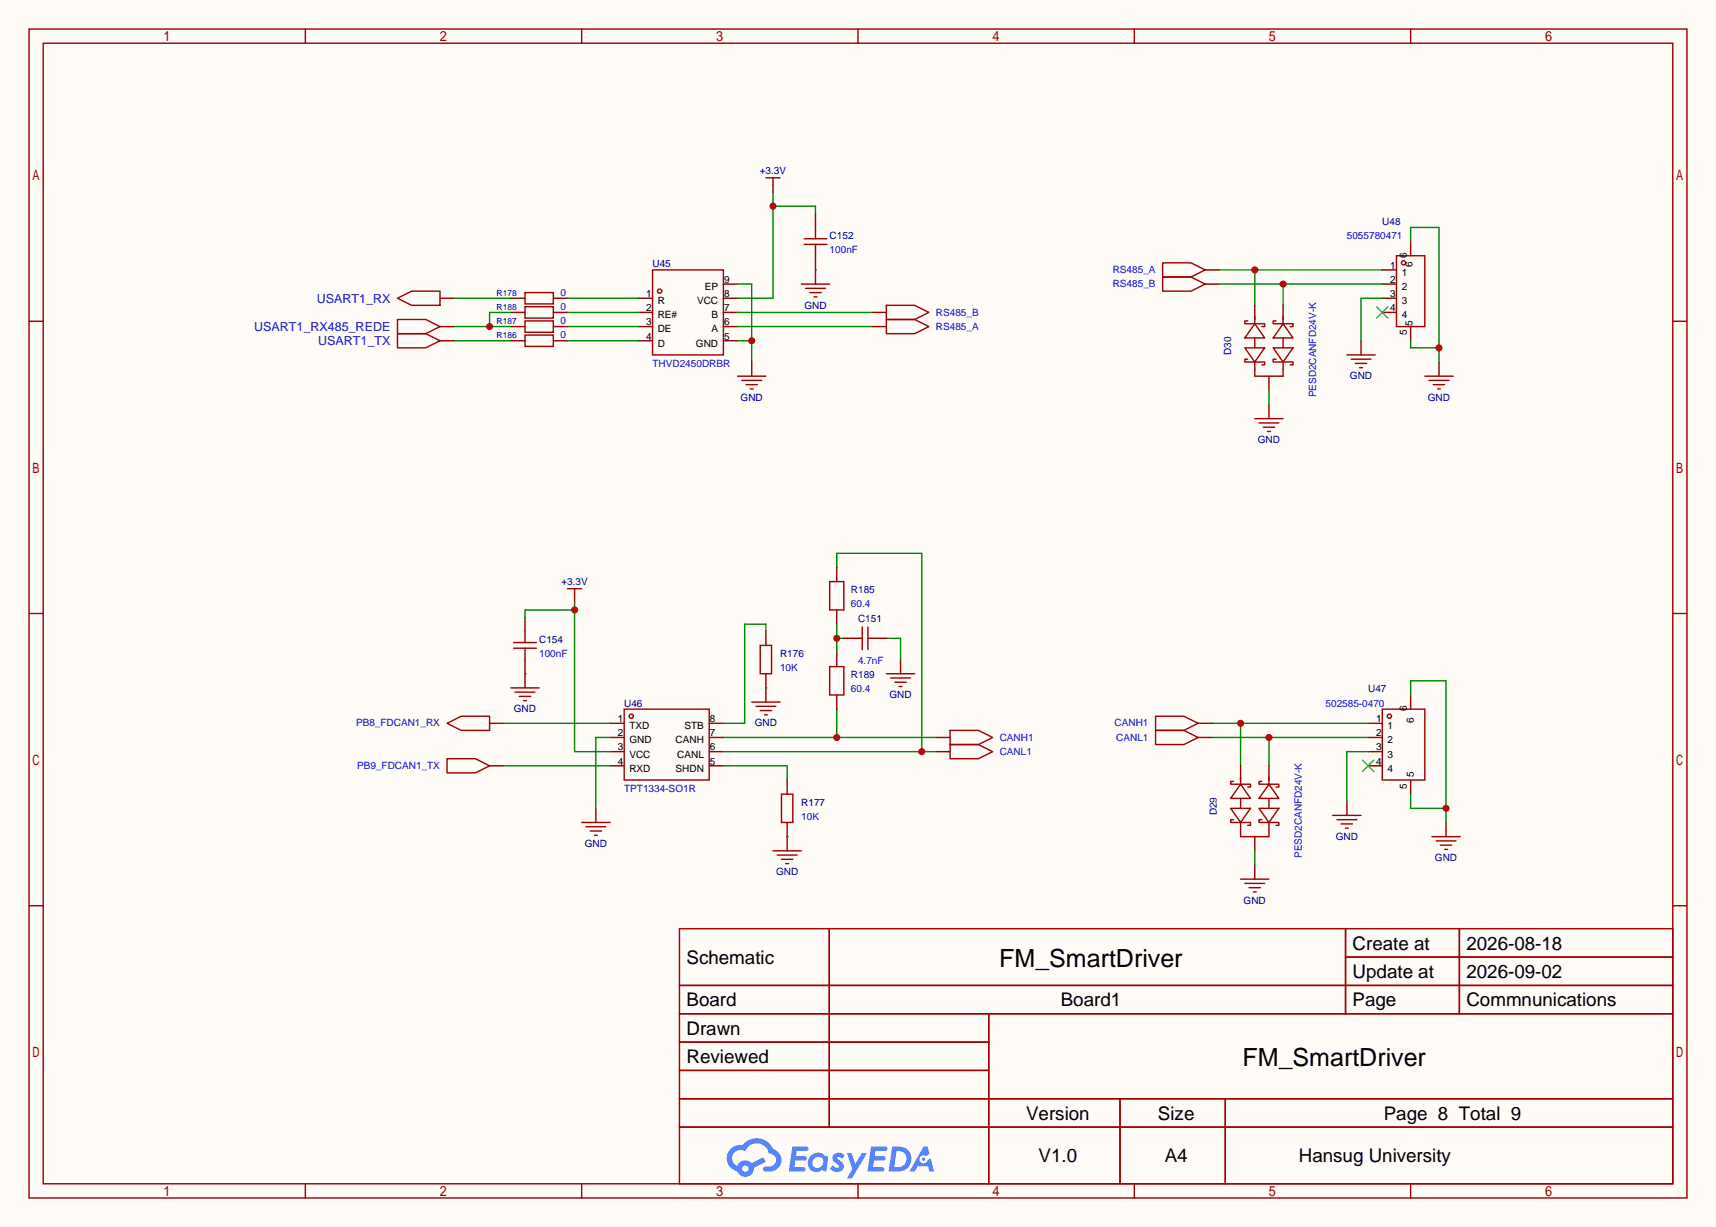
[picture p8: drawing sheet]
<svg xmlns="http://www.w3.org/2000/svg" width="308mm" height="220mm" viewBox="0 0 308 220" stroke-linecap="round" stroke-linejoin="round" font-family="sans-serif">
<path d="M0 0h307.6v220h-307.6z" fill="#fffcf7"/>
<g fill="none" stroke="#a10000" stroke-width=".25">
<path d="M5.2 5.2h297.2v209.6h-297.2zM7.7 7.7h292.1v204.5h-292.1zM54.7 5.2v2.5M104.3 5.2v2.5M153.8 5.2v2.5M203.3 5.2v2.5M252.9 5.2v2.5M5.2 57.6h2.5M299.8 57.6h2.6M5.2 110h2.5M299.8 110h2.6M5.2 162.4h2.5"/>
<path d="M121.8 166.5h178v45.7h-178zM121.8 176.7h178M148.7 166.5v35.6M241.2 166.5v15.2M241.2 171.6h58.6M261.6 166.5v15.2M299.8 162.4h2.6M121.8 181.7h178M121.8 186.8h55.4M121.8 197h178M121.8 191.9h55.4M177.2 181.7v30.5"/>
<path d="M200.8 197v15.2M219.6 197v15.2M54.7 212.2v2.6M104.3 212.2v2.6M121.8 202.1h178M153.8 212.2v2.6M203.3 212.2v2.6M252.9 212.2v2.6"/>
</g>
<g fill="#5487ff">
<path d="M149.5 206.9a1.3 1.3 0 0 1 1.9 .3l-.4 .6a.54 .54 0 0 0-1-.2l.2 .2a1.58 1.58 0 0 1 1 1.5 1.43 1.43 0 0 1-2.4 .2l.5-.6a.64 .64 0 0 0 .5 .5 .64 .64 0 0 0 .6-.3l-.1-.3a1.6 1.6 0 0 1-1.1-1.5z"/>
<path d="M151.8 206.7h.8l.7 2 1.2-2h.9l-2.7 4.5h-.9l1-1.6z"/>
<path d="M142 205.5h1.7a1.31 1.31 0 0 1 1.2 .2 .4 .4 0 0 1-.3 .6h-1.8l-.1 1h1.6a.4 .4 0 0 1 .3 .4 .4 .4 0 0 1-.4 .4h-1.6l-.2 1.2 .8-.1a1.23 1.23 0 0 1 1.2 .2 .39 .39 0 0 1-.4 .6h-2.6z"/>
<path d="M156.1 205.5h1.7a1.32 1.32 0 0 1 1.2 .2 .39 .39 0 0 1-.3 .6h-1.8l-.1 1h1.6a.4 .4 0 0 1 .4 .4 .4 .4 0 0 1-.5 .4h-1.6l-.2 1.1h.8a1.23 1.23 0 0 1 1.2 .2 .39 .39 0 0 1-.4 .6h-2.6z"/>
<path d="M165.5 205.6h.8l.3 1.3-.6 .3a.75 .75 0 0 0-1.1 .3 .75 .75 0 0 0 .5 1.1 .75 .75 0 0 0 .9-.7l.5-.3 .6 2.4h-.8l-.3-.9h-1.8l-.5 .9h-1z"/>
<path d="M159.9 205.6l-.6 4.4h1.4a2.27 2.27 0 0 0 2.7-2.3 2.27 2.27 0 0 0-2.7-2.1zM160.7 206.3a1.5 1.5 0 0 1 1.8 1.6 1.5 1.5 0 0 1-1.9 1.3h-.3z"/>
<path d="M145.4 207.2a1.62 1.62 0 0 0-.4 2.1 1.62 1.62 0 0 0 2 .6l.3-.2 .4 .2 .4 .1 .3-2.4-.1-.3-.5-.1a1.58 1.58 0 0 0-2.4 0zM146 207.7a.98 .98 0 0 1 1.5 .2 .98 .98 0 0 1-.6 1.4 .94 .94 0 0 1-1.2-.4 .94 .94 0 0 1 .3-1.2z"/>
<path d="M131 206a2.37 2.37 0 0 0 1.1 4 1.54 1.54 0 0 0 1.8 1 1.54 1.54 0 0 0 1.2-1.6l2.2-1.1-.5-.8-2.1 1a1.57 1.57 0 0 0-2.6 .5 1.5 1.5 0 0 1-.7-2.1 1.5 1.5 0 0 1 2.2-.5 2.23 2.23 0 0 1 2.3-1.4 2.23 2.23 0 0 1 2 1.8 1.16 1.16 0 0 1 1.2 1.1 1.16 1.16 0 0 1-1.1 1.2h-.7a.47 .47 0 0 0-.5 .4 .47 .47 0 0 0 .4 .5 2.23 2.23 0 0 0 2.2-.6 2.23 2.23 0 0 0 .5-2.3 2.16 2.16 0 0 0-1.3-1.1 3.2 3.2 0 0 0-5.5-.7l-1.1 .1zM133 209.5a.6 .6 0 0 1 1.2 0 .6 .6 0 0 1-1.2 0z"/>
<circle cx="165.6" cy="207.8" r=".28"/>
</g>
<path d="M114.4 53.5h2.6M114.4 56h2.6M114.4 58.5h2.6M129.7 50.9h2.5M129.7 53.5h2.5M129.7 56h2.5M129.7 58.5h2.5M114.4 61.1h2.6M129.7 61.1h2.5" fill="none" stroke="#870000" stroke-width=".25"/>
<g fill="none" stroke="#a10000" stroke-width=".25">
<path d="M117 48.4h12.7v15.2h-12.7z"/>
<circle cx="118.2" cy="52.2" r=".38"/>
</g>
<path d="M138.6 34.4v19.1h-6.4M138.6 37h7.6v1.2" fill="none" stroke="#008700" stroke-width=".25"/>
<circle cx="138.6" cy="37" r=".63" fill="#c00"/>
<path d="M132.2 50.9h2.5v14M132.2 61.1h2.5" fill="none" stroke="#008700" stroke-width=".25"/>
<circle cx="134.7" cy="61.1" r=".63" fill="#c00"/>
<g fill="none" stroke="#870000" stroke-width=".25">
<path d="M138.6 33.1v1.3M146.2 38.2v2.6M78.9 58.5h2.5M146.2 45.8v5.1M78.9 61.1h2.5M134.7 64.9v2.5M227.5 72.5v2.6M244 61.1v2.5M257.9 64.9v2.5M94.1 110.6v2.6M94.1 118.2v5.1M103 106.8v1.3"/>
<path d="M137.3 113.2v2.5M161.4 118.2v2.6M109.3 129.7h2.6M109.3 132.2h2.6M109.3 134.7h2.6M109.3 137.3h2.6M127.1 129.7h2.6M127.1 132.2h2.6M127.1 134.7h2.6M127.1 137.3h2.6M137.3 120.8v5.1M141.1 139.8v2.6"/>
<path d="M106.8 144.9v2.5M141.1 147.4v5.1M224.9 155.1v2.5M241.4 143.6v2.6M259.2 147.4v2.6"/>
</g>
<g fill="none" stroke="#a10000" stroke-width=".25">
<path d="M137.3 31.9h2.5M138.6 31.9v1.2M71.2 57.3h5.1l2.6 1.2-2.6 1.3h-5.1zM71.2 59.8h5.1l2.6 1.3-2.6 1.3h-5.1zM143.6 50.9h5.1M144.1 43.8h4.1M144.1 42.8h4.1M144.4 51.7h3.6M145.2 52.5h2M145.9 53.2h.5M146.2 40.8v2M146.2 43.8v2"/>
<path d="M132.2 67.4h5.1M133 68.2h3.5M133.7 69h2.1M134.5 69.7h.5M224.9 75.1h5.1M225.7 75.8h3.5M226.4 76.6h2.1M227.2 77.3h.5M241.4 63.6h5.1M242.2 64.4h3.5M243 65.2h2M243.7 65.9h.5"/>
<path d="M255.4 67.4h5.1M256.2 68.2h3.5M256.9 69h2.1M257.7 69.7h.5M92.1 116.2h4M92.1 115.2h4M94.1 113.2v2M94.1 116.2v2M101.7 105.5h2.6M103 105.5v1.3M136.3 115.7h2v5.1h-2zM91.6 123.3h5"/>
<path d="M92.3 124.1h3.6M93.1 124.8h2M93.9 125.6h.5M111.9 127.1h15.2v12.7h-15.2zM134.7 125.9h5.1M135.5 126.6h3.6M136.3 127.4h2M137 128.1h.5M158.9 120.8h5.1M159.6 121.5h3.6M160.4 122.3h2M161.2 123.1h.5"/>
<path d="M104.3 147.4h5M105 148.2h3.6M105.8 149h2M106.6 149.7h.5M138.6 152.5h5M139.3 153.3h3.6M140.1 142.4h2v5h-2zM140.1 154.1h2M140.8 154.8h.6M222.4 157.6h5.1M223.1 158.4h3.6M223.9 159.1h2"/>
<path d="M224.7 159.9h.5M238.9 146.2h5.1M239.6 146.9h3.6M240.4 147.7h2M241.2 148.5h.5M256.7 150h5M257.4 150.7h3.6M258.2 151.5h2M259 152.3h.5"/>
<circle cx="113.2" cy="128.4" r=".38"/>
</g>
<path d="M146.2 48.4h.1M103 108.1v26.6h6.3M103 109.3h-8.9v1.3M94.1 120.8h.1M109.3 132.2h-2.5v12.7" fill="none" stroke="#008700" stroke-width=".25"/>
<circle cx="103" cy="109.3" r=".63" fill="#c00"/>
<path d="M87.8 137.3h2.5M87.8 129.7h2.5M167.8 134.7h2.5M167.8 132.2h2.5" fill="none" stroke="#870000" stroke-width=".25"/>
<path d="M80.1 136h5.1l2.6 1.3-2.6 1.3h-5.1zM80.1 129.7l2.6-1.3h5.1v2.5h-5.1zM170.3 133.5h5.1l2.5 1.2-2.5 1.3h-5.1zM170.3 130.9h5.1l2.5 1.3-2.5 1.3h-5.1z" fill="none" stroke="#a10000" stroke-width=".25"/>
<path d="M137.3 113.2v-1.3h-3.8v17.8h-3.8M90.3 129.7h19M90.3 137.3h19M129.7 137.3h11.4v2.5M129.7 132.2h38.1M137.3 123.3h.1M150 127.1v5.1M141.1 150h.1" fill="none" stroke="#008700" stroke-width=".25"/>
<circle cx="150" cy="132.2" r=".63" fill="#c00"/>
<path d="M150 101.7v-2.5h15.2v35.5M129.7 134.7h38.1" fill="none" stroke="#008700" stroke-width=".25"/>
<circle cx="165.2" cy="134.7" r=".63" fill="#c00"/>
<path d="M78.9 53.5h2.5M91.6 53.5h2.5M91.6 56h2.5M91.6 58.5h2.5M99.2 53.5h2.5M99.2 56h2.5M99.2 58.5h2.5M91.6 61.1h2.5M99.2 61.1h2.5" fill="none" stroke="#870000" stroke-width=".25"/>
<path d="M71.2 53.5l2.6-1.3h5.1v2.5h-5.1zM94.1 52.5h5.1v2h-5.1zM94.1 55h5.1v2h-5.1zM94.1 57.5h5.1v2.1h-5.1zM94.1 60.1h5.1v2h-5.1z" fill="none" stroke="#a10000" stroke-width=".25"/>
<path d="M81.4 53.5h10.2M81.4 58.5h10.2M91.6 56h-3.8v2.5M101.7 53.5h12.7M101.7 58.5h12.7M101.7 56h12.7M81.4 61.1h10.2M101.7 61.1h12.7" fill="none" stroke="#008700" stroke-width=".25"/>
<circle cx="87.8" cy="58.5" r=".63" fill="#c00"/>
<path d="M132.2 58.5h24.1M132.2 56h24.1M217.3 129.7h27.9M222.4 129.7v7.6" fill="none" stroke="#008700" stroke-width=".25"/>
<path d="M156.3 56h2.6M156.3 58.5h2.6M245.2 129.7h2.6M245.2 132.2h2.6M245.2 134.7h2.6M245.2 137.3h2.6M252.9 124.6v2.5M252.9 139.8v2.6" fill="none" stroke="#870000" stroke-width=".25"/>
<g fill="none" stroke="#a10000" stroke-width=".25">
<path d="M158.9 54.7h5.1l2.5 1.3-2.5 1.3h-5.1zM158.9 57.3h5.1l2.5 1.2-2.5 1.3h-5.1zM247.8 127.1h7.6v12.7h-7.6z"/>
<circle cx="249" cy="128.4" r=".38"/>
</g>
<path d="M244.2 136.3l2.1 2M246.3 136.3l-2.1 2" fill="none" stroke="#3c3" stroke-width=".25"/>
<circle cx="222.4" cy="129.7" r=".63" fill="#c00"/>
<path d="M216 48.4h2.6M216 50.9h2.6M214.8 129.7h2.5M214.8 132.2h2.5" fill="none" stroke="#870000" stroke-width=".25"/>
<path d="M208.4 47.1h5.1l2.5 1.3-2.5 1.3h-5.1zM208.4 49.7h5.1l2.5 1.2-2.5 1.3h-5.1zM207.1 128.4h5.1l2.6 1.3-2.6 1.2h-5.1zM207.1 130.9h5.1l2.6 1.3-2.6 1.3h-5.1z" fill="none" stroke="#a10000" stroke-width=".25"/>
<path d="M217.3 132.2h27.9M227.5 132.2v5.1" fill="none" stroke="#008700" stroke-width=".25"/>
<circle cx="227.5" cy="132.2" r=".63" fill="#c00"/>
<path d="M245.2 134.7h-3.8v8.9M252.9 124.6v-2.6h6.3v25.4M252.9 142.4v2.5h6.3" fill="none" stroke="#008700" stroke-width=".25"/>
<circle cx="259.2" cy="144.9" r=".63" fill="#c00"/>
<g fill="none" stroke="#a10000" stroke-width=".25">
<path d="M250.3 45.8h5.1v12.7h-5.1z"/>
<circle cx="251.6" cy="47.1" r=".38"/>
</g>
<path d="M247.8 48.4h2.5M247.8 50.9h2.5M247.8 53.5h2.5M247.8 56h2.5M252.9 43.3v2.5M252.9 58.5v2.6" fill="none" stroke="#870000" stroke-width=".25"/>
<path d="M246.8 55l2 2M248.8 55l-2 2" fill="none" stroke="#3c3" stroke-width=".25"/>
<path d="M252.9 43.3v-2.5h5v24.1M252.9 61.1v1.3h5" fill="none" stroke="#008700" stroke-width=".25"/>
<circle cx="257.9" cy="62.4" r=".63" fill="#c00"/>
<path d="M218.6 48.4h29.2M224.9 48.4v6.3" fill="none" stroke="#008700" stroke-width=".25"/>
<circle cx="224.9" cy="48.4" r=".63" fill="#c00"/>
<path d="M218.6 50.9h29.2M230 50.9v3.8" fill="none" stroke="#008700" stroke-width=".25"/>
<circle cx="230" cy="50.9" r=".63" fill="#c00"/>
<path d="M247.8 53.5h-3.8v7.6M150 111.9v5.1M150 114.4h1.3" fill="none" stroke="#008700" stroke-width=".25"/>
<path d="M148.7 104.3h2.6v5h-2.6zM148.7 119.5h2.6v5.1h-2.6z" fill="none" stroke="#a10000" stroke-width=".25"/>
<path d="M150 101.7v2.6M150 109.3v2.6M150 117v2.5M150 124.6v2.5" fill="none" stroke="#870000" stroke-width=".25"/>
<circle cx="150" cy="114.4" r=".63" fill="#c00"/>
<path d="M227.5 70v2.5M158.9 114.4h2.5v3.8M224.9 152.5v2.6" fill="none" stroke="#008700" stroke-width=".25"/>
<g fill="none" stroke="#a10000" stroke-width=".25">
<path d="M223.6 57.5h-.5v.5h3.6v.5h-.5M224.9 58l1.8 2.6h-3.6zM224.9 56.8v1.2M228.7 57.5h-.5v.5h3.6v.5h-.5M230 58l1.8 2.6h-3.6zM230 56.8v1.2M223.1 62.4h3.6l-1.8 2.5zM223.6 64.4h-.5v.5h3.6v.5h-.5M224.9 64.9v2.5h5.1v-2.5M224.9 60.6v1.8M228.2 62.4h3.6l-1.8 2.5zM228.7 64.4h-.5v.5h3.6v.5h-.5"/>
<path d="M230 60.6v1.8M153.8 114.4h.8M154.6 112.4v4.1M155.6 112.4v4.1M155.6 114.4h.7M222.4 139.3v1.3M227.5 139.3v1.3M220.6 144.9h3.6l-1.8 2.5zM221.1 146.9h-.5v.5h3.6v.6h-.6M221.1 140.1h-.5v.5h3.6v.5h-.6M222.4 140.6l1.8 2.5h-3.6zM222.4 147.4v2.6h5.1v-2.6"/>
<path d="M222.4 143.1v1.8M225.7 144.9h3.5l-1.7 2.5zM226.2 140.1h-.5v.5h3.5v.5h-.5M226.2 146.9h-.5v.5h3.5v.6h-.5M227.5 140.6l1.7 2.5h-3.5zM227.5 143.1v1.8"/>
</g>
<path d="M224.9 54.7v2.6M230 54.7v2.6M227.5 67.4v2.6M151.3 114.4h2.5M156.3 114.4h2.6M222.4 137.3v2.5M227.5 137.3v2.5M224.9 150v2.5" fill="none" stroke="#870000" stroke-width=".25"/>
<g font-size="4.5">
<text x="179.1" y="173.4">FM_SmartDriver</text>
<text x="222.7" y="191.1">FM_SmartDriver</text>
</g>
<g font-size="3.4">
<text x="123.1" y="172.8">Schematic</text>
<text x="242.5" y="170.3">Create at</text>
<text x="262.9" y="170.3">2026-08-18</text>
<text x="242.5" y="175.3">Update at</text>
<text x="262.9" y="175.3">2026-09-02</text>
<text x="123.1" y="180.4">Board</text>
<text x="123.1" y="185.5">Drawn</text>
<text x="190.1" y="180.4">Board1</text>
<text x="242.5" y="180.4">Page</text>
<text x="262.9" y="180.4">Commnunications</text>
<text x="123.1" y="190.6">Reviewed</text>
<text x="183.9" y="200.7">Version</text>
<text x="207.6" y="200.7">Size</text>
<text x="248" y="200.7">Page 8 Total 9</text>
<text x="186.2" y="208.4">V1.0</text>
<text x="208.8" y="208.4">A4</text>
<text x="232.8" y="208.4">Hansug University</text>
</g>
<g font-size="2.2" fill="#00f">
<text x="45.6" y="59.4">USART1_RX485_REDE</text>
<text x="56.8" y="54.3">USART1_RX</text>
<text x="57" y="61.9">USART1_TX</text>
</g>
<g font-size="1.8" fill="#000080">
<text x="136.2" y="31.2">+3.3V</text>
<text x="247.8" y="40.3">U48</text>
<text x="117" y="47.9">U45</text>
<text x="148.7" y="42.9">C152</text>
<text x="144.2" y="55.3">GND</text>
<text x="220.7" y="63.6" transform="rotate(-90 220.7 63.6)">D30</text>
<text x="132.8" y="71.8">GND</text>
<text x="242" y="68">GND</text>
<text x="255.9" y="71.8">GND</text>
<text x="225.5" y="79.4">GND</text>
<text x="100.6" y="104.8">+3.3V</text>
<text x="152.5" y="106.4">R185</text>
<text x="153.8" y="111.4">C151</text>
<text x="96.6" y="115.2">C154</text>
<text x="139.8" y="117.8">R176</text>
<text x="152.5" y="121.6">R189</text>
<text x="159.4" y="125.2">GND</text>
<text x="245.2" y="124.1">U47</text>
<text x="92.1" y="127.7">GND</text>
<text x="111.9" y="126.7">U46</text>
<text x="135.3" y="130.2">GND</text>
<text x="143.6" y="144.5">R177</text>
<text x="218.1" y="146.2" transform="rotate(-90 218.1 146.2)">D29</text>
<text x="104.8" y="151.8">GND</text>
<text x="239.4" y="150.6">GND</text>
<text x="257.2" y="154.4">GND</text>
<text x="139.1" y="156.9">GND</text>
<text x="222.9" y="162">GND</text>
</g>
<g font-size="1.8" fill="#00f">
<text x="148.7" y="45.4">100nF</text>
<text x="241.4" y="42.9">5055780471</text>
<text x="100.5" y="53">0</text>
<text x="199.5" y="49">RS485_A</text>
<text x="199.5" y="51.5">RS485_B</text>
<text x="100.5" y="55.6">0</text>
<text x="100.5" y="58.1">0</text>
<text x="167.8" y="56.6">RS485_B</text>
<text x="167.8" y="59.1">RS485_A</text>
<text x="100.5" y="60.6">0</text>
<text x="117" y="65.7">THVD2450DRBR</text>
<text x="235.9" y="71.2" transform="rotate(-90 235.9 71.2)">PESD2CANFD24V-K</text>
<text x="152.5" y="108.9">60.4</text>
<text x="96.6" y="117.8">100nF</text>
<text x="153.8" y="119.1">4.7nF</text>
<text x="139.8" y="120.3">10K</text>
<text x="152.5" y="124.1">60.4</text>
<text x="63.8" y="130.2">PB8_FDCAN1_RX</text>
<text x="199.8" y="130.2">CANH1</text>
<text x="237.6" y="126.7">502585-0470</text>
<text x="64" y="137.9">PB9_FDCAN1_TX</text>
<text x="179.2" y="135.3">CANL1</text>
<text x="179.2" y="132.8">CANH1</text>
<text x="200.1" y="132.8">CANL1</text>
<text x="111.9" y="141.9">TPT1334-SO1R</text>
<text x="143.6" y="147">10K</text>
<text x="233.4" y="153.8" transform="rotate(-90 233.4 153.8)">PESD2CANFD24V-K</text>
</g>
<g font-size="1.8">
<text x="252.2" y="46.3" transform="rotate(-90 252.2 46.3)">6</text>
<text x="253.2" y="47.8" transform="rotate(-90 253.2 47.8)">6</text>
<text x="115.8" y="53.3">1</text>
<text x="126.3" y="52">EP</text>
<text x="129.8" y="50.7">9</text>
<text x="129.8" y="53.3">8</text>
<text x="249.2" y="48.2">1</text>
<text x="249.2" y="50.7">2</text>
<text x="249.2" y="53.3">3</text>
<text x="251.3" y="49.4">1</text>
<text x="251.3" y="52">2</text>
<text x="115.8" y="58.3">3</text>
<text x="115.8" y="55.8">2</text>
<text x="117.9" y="59.6">DE</text>
<text x="117.9" y="57.1">RE#</text>
<text x="117.9" y="54.5">R</text>
<text x="124.9" y="54.5">VCC</text>
<text x="127.5" y="57.1">B</text>
<text x="127.5" y="59.6">A</text>
<text x="129.8" y="55.8">7</text>
<text x="129.8" y="58.3">6</text>
<text x="249.2" y="55.8">4</text>
<text x="251.3" y="54.5">3</text>
<text x="251.3" y="57.1">4</text>
<text x="253.2" y="58.5" transform="rotate(-90 253.2 58.5)">5</text>
<text x="115.8" y="60.9">4</text>
<text x="117.9" y="62.1">D</text>
<text x="124.7" y="62.1">GND</text>
<text x="129.8" y="60.9">5</text>
<text x="252.2" y="60" transform="rotate(-90 252.2 60)">5</text>
<text x="110.8" y="129.5">1</text>
<text x="110.8" y="132">2</text>
<text x="112.8" y="130.7">TXD</text>
<text x="122.7" y="130.7">STB</text>
<text x="127.3" y="132">7</text>
<text x="127.3" y="129.5">8</text>
<text x="246.7" y="129.5">1</text>
<text x="246.7" y="132">2</text>
<text x="248.7" y="130.7">1</text>
<text x="252.2" y="127.5" transform="rotate(-90 252.2 127.5)">6</text>
<text x="253.4" y="129.6" transform="rotate(-90 253.4 129.6)">6</text>
<text x="110.8" y="134.5">3</text>
<text x="110.8" y="137.1">4</text>
<text x="112.8" y="133.3">GND</text>
<text x="112.8" y="135.8">VCC</text>
<text x="121.1" y="133.3">CANH</text>
<text x="121.4" y="135.8">CANL</text>
<text x="127.3" y="137.1">5</text>
<text x="127.3" y="134.5">6</text>
<text x="246.7" y="134.5">3</text>
<text x="246.7" y="137.1">4</text>
<text x="248.7" y="133.3">2</text>
<text x="248.7" y="135.8">3</text>
<text x="112.8" y="138.3">RXD</text>
<text x="121.1" y="138.3">SHDN</text>
<text x="248.7" y="138.3">4</text>
<text x="252.2" y="141.4" transform="rotate(-90 252.2 141.4)">5</text>
<text x="253.4" y="139.4" transform="rotate(-90 253.4 139.4)">5</text>
</g>
<g font-size="1.5" fill="#000080">
<text x="89" y="53">R178</text>
<text x="89" y="55.6">R188</text>
<text x="89" y="58.1">R187</text>
<text x="89" y="60.6">R186</text>
</g>
</svg>
